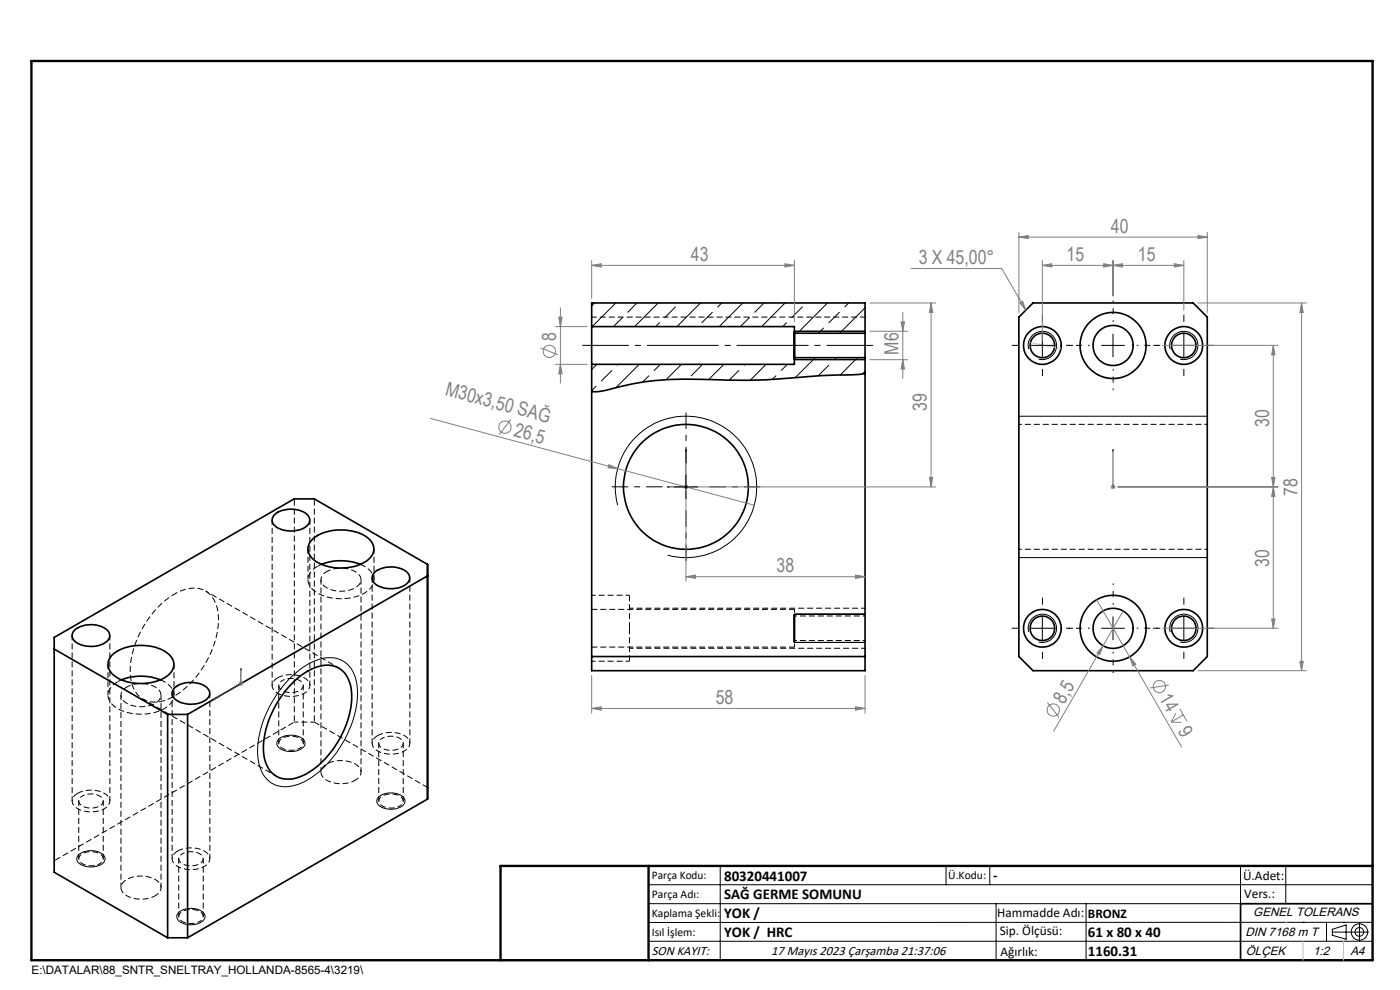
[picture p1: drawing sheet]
<svg xmlns="http://www.w3.org/2000/svg" width="297mm" height="210mm" viewBox="0 0 297 210" stroke-linecap="round" stroke-linejoin="round" font-family="sans-serif">
<path d="M256.1 90h-40M216.1 116.5h40M37 126a20.5 20.5 0 0 0-9.4 16.8 5.8 5.8 0 0 0 3.9 6 9.2 9.2 0 0 0 7.9-2.9 20.6 20.6 0 0 0 6.9-15.4 5.6 5.6 0 0 0-4.1-5.7 7.7 7.7 0 0 0-5.2 1.2" fill="none" stroke="#000" stroke-width=".21" stroke-dasharray="1.3 .6" stroke-dashoffset=".6" stroke-linecap="butt"/>
<g fill="none" stroke="#000" stroke-width=".35">
<path d="M125.5 69.3v8M125.5 69.3v-5h58v6.4M125.5 69.3h43v8h-43M183.5 79.2l-1.4 .2-2.9 .1a121.5 121.5 0 0 0-12.7 .8 205.8 205.8 0 0 1-21.4 .1 55 55 0 0 0-16.5 2.4l-1.4 .2h-1.7M183.5 70.7h-15v5.2h15M183.5 70.7v5.2M183.5 75.9v66.4h-58v-65M216.1 67.3l3-3h34l3 3v72l-3 3h-34l-3-3zM58.2 109.2a5.7 5.7 0 0 1 7.1 .1 1.69 1.69 0 0 1-.7 2.7 5.9 5.9 0 0 1-6.5-.7l-.4-.9 .1-.6zM66.1 114.6a10.1 10.1 0 0 1 10.4-1.4 3.8 3.8 0 0 1 2.8 3.6 4.8 4.8 0 0 1-3.7 3.2 10.2 10.2 0 0 1-9.3-1.5 2.65 2.65 0 0 1-.2-3.9zM68.2 119.7a11.2 11.2 0 0 1 8.2 0M11.5 137.7l24.1 13.8"/>
<path d="M15.8 133.7a5.6 5.6 0 0 1 7.1 .1 1.61 1.61 0 0 1-.8 2.6 5.9 5.9 0 0 1-6.4-.6l-.2-.3a1.46 1.46 0 0 1 .3-1.8zM23.7 139.1a10.1 10.1 0 0 1 9.7-1.6 4.4 4.4 0 0 1 3.5 3.4 4.1 4.1 0 0 1-3.1 3.4 10.4 10.4 0 0 1-10-1.3 2.7 2.7 0 0 1-.1-3.9zM79.7 121.2a5.7 5.7 0 0 1 6.8 .4 1.66 1.66 0 0 1-.7 2.6 5.9 5.9 0 0 1-6.5-.6 1.6 1.6 0 0 1 .4-2.4zM90.7 122.2l-50.9 29.3M125.5 139.3h58M168.5 130.3v6M25.8 144.2a11.2 11.2 0 0 1 8.2 0M35.6 151.5h4.2M35.6 151.5v47.4M37 145.9a5.7 5.7 0 0 1 7.1 .2 1.61 1.61 0 0 1-.8 2.6 5.6 5.6 0 0 1-6.4-.6l-.4-.6a1.48 1.48 0 0 1 .5-1.6zM39.8 151.5v47.4M62.5 144.4a10.8 10.8 0 0 1 7.4-3.3 5.3 5.3 0 0 1 4.6 5 19.7 19.7 0 0 1-6.2 15.5 10.8 10.8 0 0 1-7.4 3.7 5.1 5.1 0 0 1-4.8-4.6 19 19 0 0 1 4.5-14.2z"/>
<path d="M35.6 198.9l-24.1-13.9v-49.8l50.9-29.4h4.3l24 13.9v49.8l-50.9 29.4M35.6 198.9h4.2M291.2 191.7h-28v12M106.2 203.7h185"/>
<circle cx="221.1" cy="73.3" r="2.6"/>
<circle cx="221.1" cy="73.3" r="4"/>
<circle cx="236.1" cy="73.3" r="4.3"/>
<circle cx="236.1" cy="73.3" r="7"/>
<circle cx="251.1" cy="73.3" r="2.6"/>
<circle cx="251.1" cy="73.3" r="4"/>
<circle cx="145.5" cy="103.3" r="13.3"/>
<circle cx="221.1" cy="133.3" r="2.6"/>
<circle cx="221.1" cy="133.3" r="4"/>
<circle cx="236.1" cy="133.3" r="4.3"/>
<circle cx="236.1" cy="133.3" r="7"/>
<circle cx="251.1" cy="133.3" r="2.6"/>
<circle cx="251.1" cy="133.3" r="4"/>
</g>
<path d="M68.2 119.7l-.8 .4M168.5 133.3v-4M168.5 137.3v-4M25.8 144.2l-.8 .4M30.4 148.3l28.2 16.3M71.9 141.7l-28.3-16.3" fill="none" stroke="#000" stroke-width=".21" stroke-dasharray="1.3 .6" stroke-dashoffset=".5" stroke-linecap="butt"/>
<path d="M133.5 133.3v-7M133.5 140.3v-7" fill="none" stroke="#000" stroke-width=".21" stroke-dasharray="1.3 .6" stroke-linecap="butt"/>
<g fill="none" stroke="#000" stroke-width=".21" stroke-dasharray="1.3 .6" stroke-dashoffset=".2" stroke-linecap="butt">
<path d="M125.5 67.3h58M57.7 110.3v35.1M65.3 116.4v6.6M15.3 134.8v35.1M68.1 123v40.8M78.9 122.6v35.1M79.3 123v-6.6M22.9 140.9v6.6M25.7 147.5v40.8M36.5 147.1v35.1M36.9 147.5v-6.6M59.1 145.4v12.3"/>
<path d="M64.3 157.7v-12.3M65.7 145.4v-35.1M80.3 157.7v12.2M86.9 157.7v-35.1M16.7 169.9v12.3M23.3 169.9v-35.1M76.6 163.8v-40.8M85.5 169.9v-12.2M21.9 182.2v-12.3M34.2 188.3v-40.8M37.9 182.2v12.2M43.1 194.4v-12.2"/>
<path d="M44.5 182.2v-35.2"/>
</g>
<path d="M67.4 120.1a3 3 0 0 0-1.7 4.2 7.9 7.9 0 0 0 7.2 2.7 7.2 7.2 0 0 0 6.2-2.9 2.93 2.93 0 0 0-1.6-3.8l-1-.6M125.5 137.3h43M168.5 129.3h-43M25 144.6a3 3 0 0 0-1.7 4.2 7.9 7.9 0 0 0 7.1 2.7 7.2 7.2 0 0 0 6.2-2.9 2.93 2.93 0 0 0-1.5-3.9l-1.1-.5M58.9 143.8a1.76 1.76 0 0 0-1.2 1.7 1.76 1.76 0 0 0 1.4 1.7 5.6 5.6 0 0 0 6.4-.9 1.73 1.73 0 0 0-1.1-2.6 6.3 6.3 0 0 0-5.5 .1M66.7 153.2l24 13.9M80.1 156a1.76 1.76 0 0 0-1.1 1.8 1.76 1.76 0 0 0 1.3 1.6 5.6 5.6 0 0 0 6.4-.9 1.73 1.73 0 0 0-1.1-2.6 6.3 6.3 0 0 0-5.5 .1M16.5 168.3a1.76 1.76 0 0 0-1.2 1.7 1.76 1.76 0 0 0 1.4 1.7 5.6 5.6 0 0 0 6.3-.9 1.73 1.73 0 0 0-1.1-2.6 6.3 6.3 0 0 0-5.4 .1M37.7 180.5a1.76 1.76 0 0 0-1.2 1.8 1.76 1.76 0 0 0 1.4 1.6 5.6 5.6 0 0 0 6.3-.9 1.73 1.73 0 0 0-1.1-2.6 6.3 6.3 0 0 0-5.4 .1" fill="none" stroke="#000" stroke-width=".21" stroke-dasharray="1.3 .6" stroke-dashoffset=".1" stroke-linecap="butt"/>
<path d="M168.5 135.9h15M183.5 130.7h-15M59.9 144.4a3.6 3.6 0 0 1 4.3 .5 1.31 1.31 0 0 1-1.1 1.8 3.4 3.4 0 0 1-3.9-.9v-.8l.7-.6M63.6 158.7a3.6 3.6 0 0 1-4.3-.6 1.31 1.31 0 0 1 1.1-1.7 3.4 3.4 0 0 1 3.9 .9l-.1 .8-.6 .6M81.1 156.6a3.6 3.6 0 0 1 4.3 .6 1.31 1.31 0 0 1-1.1 1.8 3.4 3.4 0 0 1-3.9-1v-.7l.7-.7M17.5 168.8a3.6 3.6 0 0 1 4.3 .6 1.31 1.31 0 0 1-1.2 1.8 3.4 3.4 0 0 1-3.8-.9v-.8l.7-.7M84.8 171a3.6 3.6 0 0 1-4.3-.6 1.31 1.31 0 0 1 1.1-1.8 3.4 3.4 0 0 1 3.9 1l-.1 .7-.6 .7M21.1 183.2a3.6 3.6 0 0 1-4.3-.6 1.31 1.31 0 0 1 1.2-1.7 3.4 3.4 0 0 1 3.8 .9v.8l-.7 .6M38.7 181.1a3.6 3.6 0 0 1 4.3 .6 1.31 1.31 0 0 1-1.2 1.8 3.4 3.4 0 0 1-3.8-1v-.8l.7-.6M42.4 195.5a3.6 3.6 0 0 1-4.4-.6 1.31 1.31 0 0 1 1.2-1.8 3.4 3.4 0 0 1 3.8 1v.7l-.6 .7" fill="none" stroke="#000" stroke-width=".21" stroke-dasharray="1.3 .6" stroke-dashoffset=".8" stroke-linecap="butt"/>
<path d="M69.3 121.2a6.1 6.1 0 0 1 7 .8 1.76 1.76 0 0 1-1 2.7 6.1 6.1 0 0 1-6.9-.8 1.76 1.76 0 0 1 .9-2.7M133.5 126.3h-8M133.5 137.5h50M183.5 129h-50M26.9 145.7a6.1 6.1 0 0 1 6.9 .8 1.76 1.76 0 0 1-.9 2.7 6.1 6.1 0 0 1-6.9-.8 1.76 1.76 0 0 1 .9-2.7M62.4 153.2h4.3M125.5 140.3h8M75.3 165.5a6.1 6.1 0 0 1-6.9-.8 1.76 1.76 0 0 1 .9-2.6 6.1 6.1 0 0 1 7 .7 1.76 1.76 0 0 1-1 2.7M11.5 185v-2.4M32.9 190a6.1 6.1 0 0 1-6.9-.8 1.76 1.76 0 0 1 .9-2.7 6.1 6.1 0 0 1 6.9 .8 1.76 1.76 0 0 1-.9 2.7" fill="none" stroke="#000" stroke-width=".21" stroke-dasharray="1.3 .6" stroke-dashoffset=".4" stroke-linecap="butt"/>
<g fill="none" stroke="#000" stroke-width=".21">
<path d="M126.2 64.3l-.7 .6M126.6 77.3l-1.1 1.1M129.8 78.6l-2.2 2.2M130.6 64.3l-5 5M131.1 77.3l-.2 .2M132 67.4l-1.9 1.9M135.1 64.3l-1.9 1.9M135.6 77.3l-5 5M137.7 79.7l-1.4 1.4M139.6 64.3l-5 5M139.9 68.5l-.8 .8M140.1 77.3l-1.3 1.3"/>
<path d="M143.3 65.1l-2.3 2.3M144.6 77.3l-3.3 3.2M148.6 64.3l-5 5M148.9 77.5l-2.3 2.2M151.1 66.2l-2.2 2.3M153.1 64.3l-.8 .8M153.6 77.3l-3.2 3.2M156.7 78.6l-2 2M157.6 64.3l-5 5M158 77.3l-.1 .2M159 67.4l-1.9 1.9M162.1 64.3l-2 1.9"/>
<path d="M162.5 77.3l-3.4 3.4M164.6 79.7l-.8 .8M166.5 64.3l-4.9 5M166.9 68.5l-.8 .8M167 77.3l-1.3 1.3M168.5 76.3h15M168.5 70.3h15M170.2 65.1l-2.2 2.3M172.9 75.9l-4.2 4.2M174.7 69.6l-1.1 1.1M175.5 64.3l-6.3 6.4M175.8 77.5l-2.2 2.2"/>
<path d="M177.4 75.9l-.4 .4M178.1 66.2l-2.3 2.3M180 64.3l-.8 .8M181.9 75.9l-3.6 3.6M183.5 78.8l-.5 .5M183.5 65.3l-5.4 5.4M218.2 74.1a3 3 0 0 1 2.7-3.8 3 3 0 0 1 3.2 3.3 3 3 0 0 1-3.8 2.6M218.6 73.3h5M221.1 70.8v5M233.6 73.3h5M236.1 70.8v5M248.2 74.1a3 3 0 0 1 2.7-3.8 3 3 0 0 1 3.2 3.3 3 3 0 0 1-3.7 2.6"/>
<path d="M248.6 73.3h5M251.1 70.8v5M126.4 81.9l-.9 1M216.1 88.3h40M131 107.2a15 15 0 0 1 13.2-18.9 15 15 0 0 1 16.3 16.3 15 15 0 0 1-18.9 13.2M143 103.3h5M145.5 100.8v5M216.1 118.3h40M168.5 136.3h15M168.5 130.3h15M218.2 134a2.99 2.99 0 0 1 2.7-3.7 2.99 2.99 0 0 1 3.2 3.2 2.99 2.99 0 0 1-3.8 2.7M218.6 133.3h5"/>
<path d="M221.1 130.8v5M233.6 133.3h5M236.1 130.8v5M248.2 134a2.99 2.99 0 0 1 2.7-3.7 2.99 2.99 0 0 1 3.2 3.2 2.99 2.99 0 0 1-3.7 2.7M248.6 133.3h5M251.1 130.8v5M59.3 156.7a4.3 4.3 0 0 1 5.2 .3 1.47 1.47 0 0 1-1.2 2.2 3.8 3.8 0 0 1-4.5-1.2v-.7zM61.5 143.9a12.8 12.8 0 0 1 8.6-4.4 5.6 5.6 0 0 1 5.5 5.1 20.2 20.2 0 0 1-3.9 14.5 17.2 17.2 0 0 1-9.5 7.6 5.6 5.6 0 0 1-7.2-4.5 18.2 18.2 0 0 1 2.4-12.6l1.7-2.8zM80.2 169.2a4.2 4.2 0 0 1 5.5 .1 1.47 1.47 0 0 1-1.2 2.1 3.9 3.9 0 0 1-4.5-1v-.1a.97 .97 0 0 1 .2-1.1zM16.6 181.4a4.1 4.1 0 0 1 5.6 .3 1.57 1.57 0 0 1-1.6 2 3.9 3.9 0 0 1-4.2-1v-.2a.97 .97 0 0 1 .2-1.1zM37.9 193.5a4.2 4.2 0 0 1 5.5 .4 1.6 1.6 0 0 1-1.3 2 4 4 0 0 1-4.5-1 1.13 1.13 0 0 1 .3-1.4zM137.6 187.7h153.6"/>
<path d="M137.6 191.7h153.6M137.6 199.7h153.6M152.8 183.7v20M200.7 183.7v4M210 183.7v4M211.3 191.7v12M230.4 191.7v12M263.2 183.7v20M272.8 183.7v8M276.4 195.6h.1M281.4 195.6v4.1M282.6 197.7h7.8"/>
<path d="M282.6 197.1l3-.9v3l-3-.8zM285 195.6h.1M288.4 195.8v3.8M291.2 195.6l-153.6 .1"/>
<circle cx="288.4" cy="197.7" r="1.74"/>
<circle cx="288.4" cy="197.7" r=".93"/>
</g>
<path d="M62.4 105.8v47.4M66.7 153.2v-47.4M11.5 182.6v-47.4M11.5 182.6l50.9-29.4" fill="none" stroke="#000" stroke-width=".21" stroke-dasharray="1.3 .6" stroke-dashoffset="-.2" stroke-linecap="butt"/>
<g fill="none" stroke="#808080" stroke-width=".21">
<path d="M125.5 56.3l2-.4v.7zM125.5 56.3h43M125.5 55.3v8M166.5 55.9l2 .4-2 .3zM168.5 55.3v13M193.3 57h19.2l5.1 8.8M216.1 50.3l2-.4v.7zM216.1 49.3v17M216.1 50.3h40M221.1 56.3l2-.4v.7zM221.1 56.3h30M221.1 55.3v17"/>
<path d="M234.1 55.9l2 .4-2 .3zM236.1 56.3l2-.4v.7zM236.1 55.3v7.5M249.1 55.9l2 .4-2 .3zM251.1 55.3v10.5M254.1 49.9l2 .4-2 .3zM256.1 49.3v17M114.7 73.8l3.7 1.5M117.9 69.3h6.6M117.9 77.3h6.6M118.5 67.3h.7l-.3 2zM118.9 65.3v16"/>
<path d="M118.9 77.3l.3 2h-.7zM184.5 76.3h8M184.5 70.3h8M184.5 64.3h14M191.2 68.3h.7l-.4 2zM191.5 66.3v14M191.5 76.3l.4 2h-.7zM197.5 64.3v39M197.5 64.3l.4 2h-.7zM216.3 64.2l.6-.3 .7 1.9zM246.6 73.3h24.5M254.1 64.3h23"/>
<path d="M270.1 73.3v60M270.1 73.3l.4 2h-.7zM276.1 64.3v78M276.1 64.3l.4 2h-.7zM91.3 88.8l39.7 10.6M108.3 89l-2.4 3.2M129.2 98.6l1.8 .8-2-.2zM131 99.4l29 7.8M145 103.3h1M145.2 102.9l.7 .7M145.5 102.8v1M145.5 104.3v19"/>
<path d="M145.9 102.9l-.7 .7M146.5 103.3h52M197.2 101.3h.7l-.4 2zM235.6 103.3h1M235.8 102.9l.7 .7M236.1 102.8v1M236.5 102.9l-.7 .7M237.1 103.3h34M269.8 101.3h.7l-.4 2zM270.1 103.3l.4 2h-.7zM145.5 122.3l2-.3v.7zM145.5 122.3h38"/>
<path d="M181.5 122l2 .3-2 .4zM232.6 127.2l18.1 31.3M234 137l-.7 1.9-.6-.4zM234 137l-10.5 18.1M238.3 129.6l-4.3 7.4M239.6 139.3l1.3 1.6-.6 .3zM246.6 133.3h24.5M269.8 131.3h.7l-.4 2zM50.6 145h1M50.8 144.7l.7 .7M51.1 144.5v1M51.5 144.7l-.7 .7"/>
<path d="M125.5 150.3l2-.4v.7zM125.5 143.3v8M125.5 150.3h58M181.5 149.9l2 .4-2 .3zM183.5 143.3v8M222.2 149l2.5 3.2M247.9 145.3l-4 .6M248.5 153.2h2.1M249.4 151.3l-.9 1.9M250.3 150.4l1.5 2.6M251 151.7l-2.5 1.5M254.1 142.3h23"/>
<path d="M275.8 140.3h.7l-.4 2z"/>
<circle cx="116.5" cy="74.5" r="1.31"/>
<circle cx="107.1" cy="90.6" r="1.31"/>
<circle cx="223.5" cy="150.6" r="1.31"/>
<circle cx="246" cy="145.6" r="1.31"/>
</g>
<path d="M218.6 72.7l6.5 1.3M272.8 195.6h.1M276.4 199.7v4M285 199.7v4" fill="none" stroke="#c0c0c0" stroke-width=".21"/>
<path d="M145.5 95.3v8h-4M145.5 95.3l.1 .4h-.2zM236.1 95.3v.4v-.4M236.1 95.3v8M141.5 103.3l.4-.1v.2zM236.1 103.2v.2zM236.1 103.3h.1M45.5 148.3l.3-.2v.1zM51.1 141.8l.1 .3h-.2zM51.1 141.8v3.2l-5.6 3.3" fill="none" stroke="#00f" stroke-width=".21"/>
<path d="M185.2 73.3h-61.7" fill="none" stroke="#000" stroke-width=".21" stroke-dasharray="15.2 1.3 1.3 1.3" stroke-dashoffset="5.4" stroke-linecap="butt"/>
<path d="M145.5 98.3v-10.8M140.5 103.3h-10.7M145.5 108.3v10.7M150.5 103.3h10.8" fill="none" stroke="#000" stroke-width=".21" stroke-dasharray="15.2 1.3 1.3 1.3" stroke-dashoffset="11.8" stroke-linecap="butt"/>
<g fill="none" stroke="#000" stroke-width=".21" stroke-dasharray="15.2 1.3 1.3 1.3" stroke-linecap="butt">
<path d="M216.1 73.3h-1.5M221.1 68.3v-1.5M221.1 78.3v1.5M226.1 73.3h1.5M246.1 73.3h-1.5M251.1 68.3v-1.5M251.1 78.3v1.5M256.1 73.3h1.5M216.1 133.3h-1.5M221.1 128.3v-1.5M221.1 138.3v1.5M226.1 133.3h1.5"/>
<path d="M246.1 133.3h-1.5M251.1 128.3v-1.5M251.1 138.3v1.5M256.1 133.3h1.5"/>
</g>
<path d="M231.1 73.3h-4.5M236.1 68.3v-4.5M236.1 78.3v4.5M241.1 73.3h4.5M231.1 133.3h-4.5M236.1 128.3v-4.5M236.1 138.3v4.5M241.1 133.3h4.5" fill="none" stroke="#000" stroke-width=".21" stroke-dasharray="15.2 1.3 1.3 1.3" stroke-dashoffset="14.9" stroke-linecap="butt"/>
<path d="M6.7 12.9h284.5v190.8h-284.5zM137.6 183.7v20M291.2 183.7h-185v20" fill="none" stroke="#000" stroke-width=".5"/>
<g fill="#00f">
<path d="M236.1 103.2v.2zM236.1 95.3v.4z"/>
<path d="M51.1 141.8l.1 .3h-.2zM45.5 148.3l.3-.2v.1z"/>
<path d="M141.5 103.3l.4 .1v-.2zM145.5 95.3l-.1 .4h.2z"/>
</g>
<g fill="#808080">
<path d="M129.2 98.6l1.8 .8-2-.2z"/>
<path d="M234 137l-.7 1.9-.6-.4z"/>
<path d="M239.6 139.3l1.3 1.6-.6 .3z"/>
<path d="M249.1 55.9l2 .4-2 .3zM236.1 56.3l2-.4v.7zM234.1 55.9l2 .4-2 .3zM221.1 56.3l2-.4v.7zM181.5 122l2 .3-2 .4zM145.5 122.3l2-.3v.7zM181.5 149.9l2 .4-2 .3zM125.5 150.3l2-.4v.7z"/>
<path d="M216.3 64.2l.6-.3 .7 1.9zM216.1 50.3l2-.4v.7zM254.1 49.9l2 .4-2 .3zM125.5 56.3l2-.4v.7zM166.5 55.9l2 .4-2 .3z"/>
<path d="M191.5 76.3l.4 2h-.7zM191.2 68.3h.7l-.4 2z"/>
<path d="M270.1 73.3l.4 2h-.7zM269.8 101.3h.7l-.4 2zM270.1 103.3l.4 2h-.7zM269.8 131.3h.7l-.4 2zM276.1 64.3l.4 2h-.7zM275.8 140.3h.7l-.4 2zM197.5 64.3l.4 2h-.7zM197.2 101.3h.7l-.4 2zM118.5 67.3h.7l-.3 2zM118.9 77.3l.3 2h-.7z"/>
</g>
<g font-size="4.1" fill="#808080">
<text x="235.7" y="49.3">40</text>
<text x="146.6" y="55.3">43</text>
<text x="194.9" y="56">3 X 45,00°</text>
<text x="226.3" y="55.3">15</text>
<text x="241.4" y="55.3">15</text>
<text x="118" y="72.4" transform="rotate(-90 118 72.4)">8</text>
<text x="190.6" y="75.2" transform="rotate(-90 190.6 75.2)">M6</text>
<text x="94.3" y="83.8" transform="rotate(15 94.3 83.8)">M30x3,50 SAĞ</text>
<text x="196.6" y="87.1" transform="rotate(-90 196.6 87.1)">39</text>
<text x="108.9" y="92.5" transform="rotate(15 108.9 92.5)">26,5</text>
<text x="269.2" y="90.5" transform="rotate(-90 269.2 90.5)">30</text>
<text x="275.2" y="105.2" transform="rotate(-90 275.2 105.2)">78</text>
<text x="164.8" y="121.4">38</text>
<text x="269.2" y="120.3" transform="rotate(-90 269.2 120.3)">30</text>
<text x="151.8" y="149.3">58</text>
<text x="225.7" y="149.5" transform="rotate(-60 225.7 149.5)">8,5</text>
<text x="245.8" y="148.2" transform="rotate(60 245.8 148.2)">14</text>
<text x="249.8" y="155" transform="rotate(60 249.8 155)">9</text>
</g>
<g font-size="3.2">
<text x="153.6" y="186.8">80320441007</text>
<text x="153.6" y="190.8">SAĞ GERME SOMUNU</text>
<text x="210.7" y="186.6">-</text>
<text x="153.6" y="194.8">YOK /</text>
<text x="153.6" y="198.8">YOK / HRC</text>
<text x="230.8" y="198.7">61 x 80 x 40</text>
<text x="230.8" y="202.8">1160.31</text>
</g>
<g font-size="2.8">
<text x="263.7" y="186.7">Ü.Adet:</text>
<text x="263.9" y="190.5">Vers.:</text>
<text x="211.5" y="194.5">Hammadde Adı:</text>
<text x="230.8" y="194.7">BRONZ</text>
<text x="138.3" y="202.6">SON KAYIT:</text>
<text x="163.6" y="202.6">17 Mayıs 2023 Çarşamba 21:37:06</text>
<text x="212.1" y="198.4">Sip. Ölçüsü:</text>
<text x="212.2" y="202.7">Ağırlık:</text>
</g>
<g font-size="2.6">
<text x="265.9" y="194.4">GENEL TOLERANS</text>
<text x="264.2" y="198.5">DIN 7168 m T</text>
<text x="264.3" y="202.6">ÖLÇEK</text>
<text x="278.5" y="202.6">1:2</text>
<text x="286.5" y="202.6">A4</text>
</g>
<g font-size="2.5">
<text x="138.3" y="186.4">Parça Kodu:</text>
<text x="138.3" y="190.5">Parça Adı:</text>
<text x="201.2" y="186.5">Ü.Kodu:</text>
<text x="138.3" y="194.5">Kaplama Şekli:</text>
<text x="138.3" y="198.6">Isıl İşlem:</text>
<text x="6.7" y="206.7">E:\DATALAR\88_SNTR_SNELTRAY_HOLLANDA-8565-4\3219\</text>
</g>
</svg>
